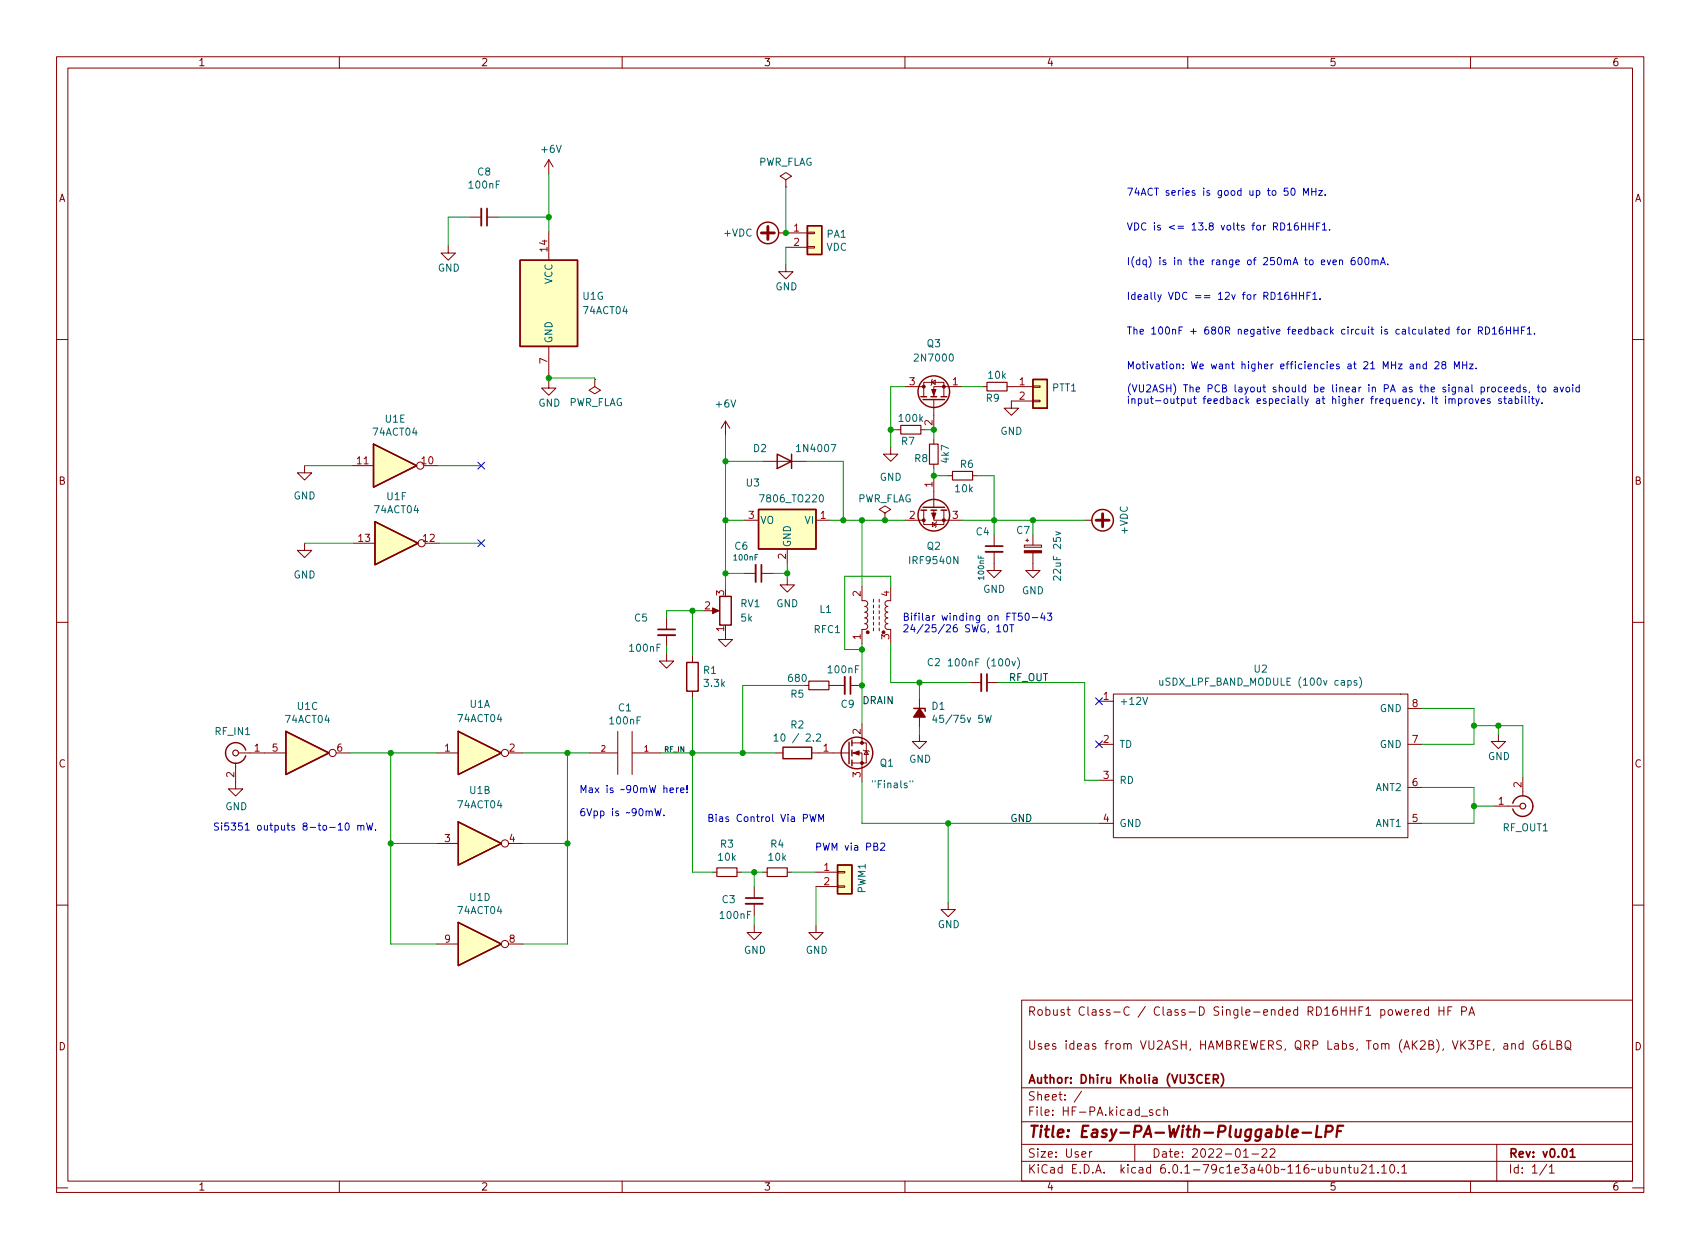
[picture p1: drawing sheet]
<svg xmlns="http://www.w3.org/2000/svg" width="301mm" height="221mm" viewBox="0 0 301 221" stroke-linecap="round" stroke-linejoin="round" font-family="sans-serif">
<g fill="none" stroke="#840000" stroke-width=".18">
<path d="M10 10h280.6v200.8h-280.6zM12 12h276.6v196.8h-276.6zM60 10v2M110 10v2M160 10v2M210 10v2M260 10v2M83.1 38.4h2M86.1 38.4h2M97 28.2l-.7 1.3M97 28.2v2.6M97 28.2l.8 1.3"/>
<path d="M138.9 31.8l1.1-.6-1.1-.7-1 .7 1 .6v1.3M138.9 33.1h.1M79.2 43.5v1.2h1.3l-1.3 1.3-1.2-1.3h1.2M97 40.9v5.1M137.7 41.2h5M138.9 46.8v1.2h1.3l-1.3 1.3-1.2-1.3h1.2M138.9 43.7h3.8M142.7 43.6h1.3v.3h-1.3zM142.7 41.1h1.3v.2h-1.3zM10 60h2M97 67.3v1.3h1.3l-1.3 1.3-1.2-1.3h1.2M97 61.3v5"/>
<path d="M105.2 67.1v1.3l1 .6-1 .6-1.1-.6 1.1-.6M105.2 67.1h.1M128.3 74.5l-.8 1.2M128.3 74.5v2.5M128.3 74.5l.7 1.2M157.5 79v1.3h1.2l-1.2 1.3-1.3-1.3h1.3M158.5 76h.8M160 68.4h3.3M162.8 76h.8M163.3 70.1v-2.5h3.6v2.5M164.7 67.6l.7-.4v.8zM164.8 67.1l-.1 .1v.8l-.1 .1"/>
<path d="M165.1 70.6v5.4M165.1 77.8v.7M170.2 68.4h-5.1v1.7M173.7 68.4h.8M178.1 68.4h4.5M182.6 70.8h1.3v.2h-1.3zM182.6 68.2h1.3v.3h-1.3zM182.6 70.9h-3.8v1.3h1.3l-1.3 1.2-1.3-1.2h1.3M288.6 60h2M53.8 96v1.3h1.3l-1.3 1.3-1.2-1.3h1.2M53.8 82.3v1.3h1.3l-1.3 1.3-1.2-1.3h1.2M62.2 82.3h3.8"/>
<path d="M62.5 96h3.8M74.9 82.3h2.6M75.2 96h2.5M131.6 92h2.5M134.9 81.6h7.6M139.2 97.1v2.5M144.3 92h2.5M156.5 90.7l1-.6-1-.7-1.1 .7 1.1 .6v1.3M156.5 92h.1M160 92h3.3M163.3 90.2v2.5h3.6v-2.5M164.8 92.4l.7 .3-.7 .4z"/>
<path d="M165.1 90.2v1.8h5.1M165.1 82.1v.7M165.1 84.4v5.3M165.6 92.2l-.1 .2v.7l-.1 .2M167.6 84.1h.8M172 84.1h.7M175.8 97.6v3.3h1.2l-1.2 1.2-1.3-1.2h1.3M175.8 94.5v2.1M181.1 96.4h3v.4h-3zM181.4 95.5h.5M181.6 95.3v.5M182.6 97.8v3.1h1.3l-1.3 1.2-1.2-1.2h1.2"/>
<path d="M182.6 94.5v1.9M191.8 92h1.2M10 110h2M117.9 115.6v1.3h1.2l-1.2 1.2-1.3-1.2h1.3M117.9 109.3v2M117.9 112.3v2M122.4 115.9v1.2M125.7 108h1M128.3 111.8v1.3h1.2l-1.2 1.2-1.3-1.2h1.3M131.6 101.4h2M134.6 101.4h2.1M139.2 102.1v1.3h1.3l-1.3 1.3-1.3-1.3h1.3"/>
<path d="M152.4 103.7v2.5l.7 .1 .3 .4-.1 .4-.4 .1 .3 .1 .2 .3-.1 .5-.4 .1 .4 .3 .1 .4-.2 .2-.3 .2 .4 .1 .1 .5-.2 .3-.3 .1 .4 .2 .1 .4-.3 .3-.7 .1v2.5M154.4 106v.5M154.4 107v.5M154.4 108v.5M154.4 109v.5M154.4 110v.5M154.4 111v.5M155.4 106v.5M155.4 107v.5M155.4 108v.5M155.4 109v.5M155.4 110v.5"/>
<path d="M155.4 111v.5M157.5 103.7v2.5l-.7 .1-.3 .4 .1 .4 .4 .1-.4 .1-.1 .3 .1 .5 .4 .1-.4 .2-.1 .3 .1 .4 .4 .2-.4 .1-.1 .2 .1 .5 .4 .2-.4 .2-.1 .4 .3 .4h.7v2.5M288.6 110h2M41.7 134.9v4.6h1.2l-1.2 1.3-1.3-1.3h1.3M42.2 133.1h8.3M59.4 133.1h2.6M77.2 133.1h3.8M89.9 133.1h2.6M104.1 133.1h5.1M109.2 129.3v7.6M111.8 133.1h5M111.8 129.3v7.6"/>
<path d="M122.4 122.2v1.3M137.2 133.1h1.2M142.2 121.2h.8M143.5 133.1h6.6M146.6 121.2h2.8M150.4 121.2h2M150.6 133.1h1.8v5.1M150.6 131.4h2.6v3.5h-2.6M152.4 128.1v3.3M152.7 132.6l.1 .2h.7l.2 .1M153.2 132.8l.3 .6h-.7zM162.6 129.8v1.3h1.2l-1.2 1.3-1.3-1.3h1.3"/>
<path d="M162.6 123.5v5.1M171.4 120.7h2.1M174.5 120.7h2M194.3 124h2.5M194.3 131.6h2.5M194.3 138h2.5M196.8 122.7h52.1v25.4h-52.1zM248.9 131.6h2.6M248.9 139.2h2.6M248.9 125.3h2.6M264.9 129.8v1.3h1.3l-1.3 1.3-1.2-1.3h1.2M269.2 137.5v3.3"/>
<path d="M77.2 149.1h3.8M89.9 149.1h2.6M126 154.2h.7M130.3 154.2h.8M133.3 156.8v2M133.3 159.8v2M134.9 154.2h.7M139.2 154.2h.8M144.3 154.2h3.8M144.3 156.8h3.8M148.1 156.6h1.3v.3h-1.3zM148.1 154.1h1.3v.2h-1.3z"/>
<path d="M167.6 159.5v1.3h1.3l-1.3 1.3-1.2-1.3h1.2M194.3 145.6h2.5M248.9 145.6h2.6M264.2 142.5h4.5M10 160h2M77.2 166.9h3.8M89.9 166.9h2.6M133.3 163.6v1.3h1.3l-1.3 1.3-1.2-1.3h1.2M144.3 163.6v1.3h1.2l-1.2 1.3-1.3-1.3h1.3M180.6 176.8h108v32h-108zM245.6 178.6l.3-.1 .3 .3v.4l-.3 .3-.3-.1-.2-.2v-.4zM246.7 178.5l.3 1 .3-.7 .3 .7 .3-1"/>
<path d="M248.4 179l.7-.1-.1-.3-.4-.1-.2 .2v.7h.6M249.7 178.5v1M250.1 178.5l-.2 .1-.2 .2M250.6 179l.7-.1-.1-.3-.4-.1-.2 .2v.7h.6M252.6 178.6l-.5-.1-.2 .3v.4l.1 .2h.6M252.6 178v1.5M254.4 178v1.5M254.4 178.7h.9M255.3 178v1.5M256 178.7h.5M256.7 178h-.7v1.5M258.4 178.8l.7-.1 .2-.2-.1-.3-.2-.2h-.6v1.5"/>
<path d="M259.7 179.5l.5-1.5 .5 1.5M259.9 179.1h.7M288.6 160h2M180.6 198.3h108M180.6 192.3h108M191.2 192.9l-1.3 2M201.8 197.4h1.1M203.8 196.3l-.4-.1-.2 .2 .1 .2 .5 .2v.3h-.6M205.1 196.3l-.4-.1-.3 .3v.4l.2 .2h.5M205.8 196.4l.2-.2 .4 .1v.9M205.8 195.7v1.5M265.9 184.6h.6l.1 .9"/>
<path d="M266.6 184.9h-.5a.29 .29 0 0 0-.3 .3 .29 .29 0 0 0 .3 .3l.5-.1M267.3 184.7l.2-.2 .4 .1v.9M267.3 184.5v1M269.3 184.6l-.4-.1-.3 .3v.4l.1 .2h.6M269.3 184v1.5M271.9 184.1a.74 .74 0 0 0-.9 .5 .74 .74 0 0 0 .6 .9l.4-.1v-.5h-.3M273.3 184a.6 .6 0 0 0-.7 .7v.5l.1 .2 .4 .1 .3-.1v-.5l-.1-.2-.4-.1-.3 .3M274.1 184v1.5h.7M275.3 184.7h.6l.2-.3-.2-.3-.6-.1v1.5h.6l.2-.3a.39 .39 0 0 0-.3-.5M276.8 184.2a.5 .5 0 0 1 .6-.2 .5 .5 0 0 1 .3 .5v.5a.5 .5 0 0 1-.5 .5 .5 .5 0 0 1-.5-.5zM277 185.2h.3l.5 .5M10 210h2"/>
<path d="M60 208.8v2M110 208.8v2M160 208.8v2M180.6 205.3h108M180.6 202.3h108M192.6 203.6v1M193.1 203.6l-.3 .1-.2 .2M200.6 202.3v3M210 208.8v2M219.9 204.6h.8M221.4 204h1.1M223.1 203.3l.6-.2 .2 .2 .1 .2-.9 1.1h.9"/>
<path d="M224.6 203.3l.5-.2 .3 .2v.2l-.9 1.1h.9M237.2 206.6l.2-.2 .4 .1 .1 .9M237.2 206.4v1M238.4 206.4h.5M238.6 205.9v1.3l.3 .2M239.4 206.4l.1 .9 .4 .1 .2-.1M240.1 206.4v1M240.7 206.1l.6-.2 .2 .2 .1 .2-1 1.1h1M242.1 206.3l.5-.4v1.5M242.1 207.4h.9M243.6 207.3v.1M244.3 206.3l.4-.4v1.5"/>
<path d="M244.3 207.4h.8M245.9 206l.2-.1a.81 .81 0 0 1 .6 .6 .81 .81 0 0 1-.3 .8l-.2 .1a.81 .81 0 0 1-.6-.6 .81 .81 0 0 1 .3-.8zM247.2 207.3v.1M247.9 206.3l.4-.4v1.5M247.9 207.4h.8M260 208.8v2M264.6 202.3v6.5M273.5 205.8l-1.3 2M273.9 206.3l.5-.4v1.5M273.9 207.4h.9M288.6 210h2"/>
<circle cx="74.3" cy="82.3" r=".63"/>
<circle cx="74.5" cy="96" r=".63"/>
<circle cx="58.8" cy="133.1" r=".63"/>
<circle cx="89.3" cy="133.1" r=".63"/>
<circle cx="89.3" cy="149.1" r=".63"/>
<circle cx="89.3" cy="166.9" r=".63"/>
</g>
<g fill="none" stroke="#840000" stroke-width=".3">
<path d="M86.1 36.9v3M134.6 99.9v3M174.2 96.6h3.1M116.3 111.3h3.1M150.4 119.7v3M174.5 119.2v3M131.8 158.8h3.1M213.2 190.7h.5M213.9 190h-.7v1.5h.7M214.5 190.8l.8-.1 .1-.2-.1-.3-.2-.2h-.6v1.5M214.9 190.8l.5 .7M215.9 189.8a1.72 1.72 0 0 1 0 2.3"/>
<path d="M277.6 203.5l.4-.4v1.5M277.6 204.6h.9"/>
</g>
<path d="M232.9 199l-.2 2h.9M236.4 200h.7M237.5 199h-1l-.2 2M228.5 200.4l.9-.2v-.4l-.6-.1-.3 .3v.9l.2 .1 .6-.1M230.3 200.3h1.5M234.4 200.1h.8a.55 .55 0 0 0 .4-.5 .55 .55 0 0 0-.3-.6h-.8l-.2 2" fill="none" stroke="#840000" stroke-width=".4"/>
<g fill="none" stroke="#006464" stroke-width=".18">
<path d="M186.7 94l.8 .3-.8 .3M167.7 116.8l.3-.3v1.3M167.7 117.8h.7M179.9 116.3a1.46 1.46 0 0 1 0 1.9M240.4 119.7a1.46 1.46 0 0 1 0 1.9M136.9 130.1l.3-.3v1.2M136.9 131h.7M144.4 129.9l.4-.1 .3 .3-.8 .9h.8M160.9 138v.3M161.4 138v.3M165.2 126.4l-.3 .9h.8M174.2 126.5l.3 1.2 .2-.9 .3 .9 .3-1.2"/>
<path d="M202.1 123.3l.4 1.3 .4-1.3M205 120.3l.1 .8 .3 .1 .2-.2M239.9 120.4l-.3-.1-.2 .2 .1 .2 .4 .1v.3h-.5"/>
</g>
<g fill="none" stroke="#840000" stroke-width=".2">
<path d="M159.3 75.2h3.5v1.5h-3.5zM164.3 78.5h1.6v3.6h-1.6zM174.5 67.6h3.6v1.5h-3.6zM168.4 83.3h3.6v1.6h-3.6zM143 120.4h3.6v1.6h-3.6zM126.7 153.5h3.6v1.5h-3.6zM135.6 153.5h3.6v1.5h-3.6z"/>
<circle cx="41.7" cy="133.1" r=".51"/>
<circle cx="269.2" cy="142.5" r=".51"/>
</g>
<g fill="none" stroke="#840000" stroke-width=".25">
<path d="M142.7 39.9h2.6v5.1h-2.6zM91.9 46h10.2v15.3h-10.2zM66 78.5l7.7 3.8-7.7 3.8zM162.8 70.1h1M163.2 70.6h3.8M164.6 70.1h1M166.4 70.1h1M182.6 67.1h2.6v5.1h-2.6zM66.3 92.2l7.6 3.8-7.6 3.9zM134.1 90.1h10.2v7h-10.2zM137.4 80.3l2.6 1.3-2.6 1.2zM140 80.3v2.5"/>
<path d="M162.8 90.2h1M163.2 89.7h3.8M164.6 90.2h1M166.4 90.2h1M121.4 117.1h2v5.1h-2zM127.3 105.4h2v5.1h-2zM43.4 132.6a1.81 1.81 0 0 0-2.8-.9 1.81 1.81 0 0 0 0 2.9 1.81 1.81 0 0 0 2.8-1M50.5 129.3l7.7 3.8-7.7 3.8zM81 129.3l7.6 3.8-7.6 3.8zM138.4 132.1h5.1v2h-5.1zM150.1 131.2v3.8M150.6 130.8v1.1"/>
<path d="M150.6 132.6v1M150.6 134.4v1M161.5 125.3h2.1v.5M81 145.3l7.6 3.8-7.6 3.8zM148.1 152.9h2.5v5.1h-2.5zM267.5 142a1.81 1.81 0 0 1 2.8-.9 1.81 1.81 0 0 1 0 2.9 1.81 1.81 0 0 1-2.8-1M81 163.1l7.6 3.8-7.6 3.8z"/>
<circle cx="135.8" cy="41.2" r="1.9"/>
<circle cx="165.1" cy="69.3" r="2.79"/>
<circle cx="165.1" cy="91.1" r="2.79"/>
<circle cx="194.9" cy="92" r="1.9"/>
<circle cx="151.5" cy="133.1" r="2.79"/>
</g>
<g fill="#840000" stroke="#840000" stroke-width=".18">
<path d="M164.7 90.7h.8l-.4 1z"/>
<path d="M181.1 97.4h3v.4h-3z"/>
<path d="M164.7 68.9h.8l-.4 1z"/>
<path d="M150.9 133.1l1-.3v.7z"/>
<path d="M126 107.5l1.1 .5-1.1 .5z"/>
<circle cx="166.9" cy="92" r=".25"/>
<circle cx="163.3" cy="92" r=".25"/>
<circle cx="153.4" cy="111.8" r=".25"/>
<circle cx="166.9" cy="68.4" r=".25"/>
<circle cx="163.3" cy="68.4" r=".25"/>
<circle cx="152.4" cy="134.9" r=".25"/>
<circle cx="152.4" cy="131.4" r=".25"/>
</g>
<g fill="#ffffc2" stroke="#ffffc2" stroke-width=".18">
<path d="M81 129.3l7.6 3.8-7.6 3.8z"/>
<path d="M81 145.3l7.6 3.8-7.6 3.8z"/>
<path d="M81 163.1l7.6 3.8-7.6 3.8z"/>
<path d="M182.6 67.1h2.6v5.1h-2.6z"/>
<path d="M50.5 129.3l7.7 3.8-7.7 3.8z"/>
<path d="M148.1 152.9h2.5v5.1h-2.5z"/>
<path d="M142.7 39.9h2.6v5.1h-2.6z"/>
<path d="M134.1 90.1h10.2v7h-10.2z"/>
<path d="M91.9 46h10.2v15.3h-10.2z"/>
<path d="M66 78.5l7.7 3.8-7.7 3.8z"/>
<path d="M66.3 92.2l7.6 3.8-7.6 3.9z"/>
</g>
<path d="M85.1 36.9v3M133.6 99.9v3M174.2 97.6h3.1M116.3 112.3h3.1M149.4 119.7v3M173.5 119.2v3M131.8 159.8h3.1" fill="none" stroke="#840000" stroke-width=".33"/>
<path d="M162.6 125.3l1 1.5h-2.1z" fill="#840000" stroke="#840000" stroke-width=".25"/>
<path d="M134.6 41.2h2.3M135.8 40v2.3M193.8 92h2.3M194.9 90.8v2.3" fill="none" stroke="#840000" stroke-width=".51"/>
<g fill="none" stroke="#0000c2" stroke-width=".18">
<path d="M228.4 33.4l.1-.1a.68 .68 0 0 1 .5 .6 .68 .68 0 0 1-.5 .6l-.1-.1-.2-.3zM229.5 39.4l-.4 .1a.86 .86 0 0 0 0 1.2l.4-.1 .1-.5-.3-.2h-.2l-.3 .2M230.1 39.4v1.3M230.5 34.5v-1.2l.4 .9 .4-.9v1.2M230.8 39.4v1.3M231.4 39.4v1.3M231.9 33.3v1.2M231.9 33.9h.8M232.2 39.4v1.3M232.7 33.3v1.2M233.1 33.7h.7l-.7 .8h.7M233.4 39.4h-.6v1.3"/>
<path d="M233.8 39.8l.4-.4v1.3M234.3 34.4v.1M227.8 51.7h-.4a.86 .86 0 0 0 0 1.2l.4-.1 .1-.4-.3-.2h-.2l-.2 .2M228.4 51.7v1.2M228.4 52.3h.7M229.1 51.7v1.2M229.8 52.3h.7M229.8 51.7v1.2M230.1 40h.7M230.5 51.7v1.2M231.1 52.3h.4M231.4 40h.8"/>
<path d="M231.7 51.7h-.6v1.2M232.1 52l.4-.3v1.2M232.1 52.9h.7M232.8 40h.4M233.4 52.8v.1M233.8 40.7h.7M235.1 40.6v.1M235.7 46.4l.6-.1-.1-.3h-.3l-.2 .1v.6h.5M236.8 46.1l.2-.1h.3l.1 .8M236.8 46v.8M239.5 45.5l-.4 .1a.85 .85 0 0 0 0 1.2l.4-.1 .1-.4-.2-.3h-.3l-.2 .3M240.2 45.7l.2-.2a.68 .68 0 0 1 .4 .7 .68 .68 0 0 1-.4 .6l-.2-.1-.1-.4z"/>
<path d="M241.4 45.7l.2-.2a.68 .68 0 0 1 .4 .7 .68 .68 0 0 1-.4 .6l-.2-.1-.1-.4zM242.6 46.1l.2-.1h.3v.8M242.6 46v.8M243.1 46.1l.2-.1h.3l.1 .8M244.1 46.8l.4-1.3 .4 1.3M244.2 46.4h.6M245.4 46.7v.1M257.6 58.2h.5M258.1 57.8l-.3 .2v1.1M258.5 58.4l.2-.2 .3 .2 .1 .4-.1 .2-.3 .1-.2-.1zM259.6 58.2v.9M260 58.2l-.4 .3"/>
<path d="M261.4 58.5l.6-.1 .1-.2-.1-.3-.6-.1v1.3M261.7 58.5l.4 .6M262.7 57.8a.64 .64 0 0 1 .7 .6 .64 .64 0 0 1-.7 .7zM263.9 58.2l.3-.4v1.3M263.9 59.1h.7M265.7 57.8l-.4 .1a.86 .86 0 0 0 0 1.2l.4-.1 .1-.5-.2-.2-.4 .1-.1 .1M266.3 57.8v1.3M266.3 58.4h.8M267.1 57.8v1.3M267.7 58.4h.7M267.7 57.8v1.3M268.4 57.8v1.3"/>
<path d="M269 58.4h.4M269.6 57.8h-.6v1.3M270 58.2l.4-.4v1.3M270 59.1h.8M271.3 59v.1M249.3 64.4h.5l.1 .8M249.9 64.7h-.4l-.2 .2 .2 .3 .4-.1M250.5 64.5l.2-.1h.3v.8M250.5 64.4v.8M252.2 64.4h-.4l-.2 .2 .1 .5h.5M252.2 63.9v1.3M253.7 64.1l.5-.2 .2 .4-.8 .9h.8"/>
<path d="M255.2 64.5l-.3-.3 .1-.1 .2-.2 .3 .1 .1 .2v.2l-.6 .1-.1 .2 .1 .4 .2 .1 .3-.1 .1-.1v-.3l-.2-.2M256.7 70.7l.2-.2 .3 .1 .1 .7M257.1 65.2v-1.3l.5 .9 .4-.9v1.3M257.9 70.6l.3-.1 .3 .2-.1 .6h-.5M257.9 70.5v1.3M258.6 63.9v1.3M258.6 64.5h.7M259 70.5v.8M259.3 63.9v1.3M259.4 70.5l-.4 .2M259.8 64.4h.7l-.7 .8h.7M259.8 70.6l.2-.1 .4 .1v.5l-.1 .2h-.3l-.2-.1z"/>
<path d="M260.8 70.5l.3 .8 .3-.8M261 65.1v.1M261.9 70.9l.6-.1-.1-.2-.4-.1-.1 .2v.6h.5M263.4 70.6l-.3-.1-.1 .2v.2l.4 .1v.3h-.4M263.9 68.5h.3l.2 .2v.4l-.2 .2-.3-.1-.2-.1zM265.4 70.6l-.3-.1-.2 .2 .1 .2 .4 .1v.3h-.5M265.5 68.5h-.4l-.2 .2 .1 .5h.5M265.9 70.5h.4M266 68.9l.6-.1-.1-.3h-.3l-.2 .1v.6h.5M266 70.1v1.1l.3 .1M266.8 70.6h.4l.1 .7M267.1 68.9l.6-.1-.1-.3h-.4l-.1 .1v.6h.5"/>
<path d="M267.3 70.8l-.4 .1-.2 .1 .2 .3h.4M267.9 70.6l.4-.1 .2 .2-.1 .6h-.5M267.9 70.1v1.2M268.8 68.5h-.4l-.2 .2 .1 .5h.5M268.8 68v1.3M269.1 70.1v.1M269.1 70.5v.8M269.7 70.1v1.1l.1 .1M269.8 68.5h-.3l-.2 .1 .1 .2 .4 .1v.3h-.5M270.3 70.1v.1M270.3 70.5v.8M270.5 69.2l-.2 .3"/>
<path d="M270.8 70.5h.4M270.9 70.1v1.1l.3 .1M271.5 70.5l.3 .8M271.8 68.5h.5M272 68v1.1l.3 .2M272.1 70.5l-.4 1.1-.2 .2M272.6 71.2v.1M272.8 68.5h.3l.2 .2v.4l-.2 .2-.3-.1-.2-.1zM274.8 68.5h.5l.1 .8M275.4 68.8h-.5l-.2 .2 .2 .3 .5-.1M275.8 68.5l.3 .8 .3-.8M276.9 68.6l.2-.1 .4 .1v.5l-.1 .1-.3 .1-.2-.1z"/>
<path d="M278.1 68v.2M278.1 68.5v.8M279.2 68.5h-.3l-.3 .2 .1 .5h.5M279.2 68v1.3M176.2 110.8l.4-.3v1.2M176.2 111.7h.7M177.5 110.6l.2-.1a.68 .68 0 0 1 .5 .6 .68 .68 0 0 1-.5 .6l-.2-.1-.1-.4zM178.9 110.5v1.2M180.7 108.4h-.6l-.1 .6 .2-.1 .4 .1 .2 .1-.1 .5-.2 .1-.5-.1M181.4 108.5l.1-.1a.68 .68 0 0 1 .5 .7 .68 .68 0 0 1-.5 .6l-.1-.1-.2-.4zM182.5 109.2h1M184.3 108.4l-.3 .9h.8"/>
<path d="M184.6 108.8v.9M185.2 108.4h.8l-.5 .5 .4 .1v.6l-.2 .1-.5-.1M119.6 139.3v.9M120 139.3l-.4 .2M120.3 139.7l.6-.1v-.2l-.4-.1-.2 .2 .1 .6h.5M121.5 138.9v.8M59.8 145.9l.4-.4v1.3M59.8 146.8h.7M61.1 145.6l.2-.1a.68 .68 0 0 1 .5 .6 .68 .68 0 0 1-.5 .7l-.2-.1-.1-.4zM63.2 146.1l.2-.2 .3 .1 .1 .8M63.2 145.9v.9M63.8 146.1l.2-.2 .3 .1v.8"/>
<path d="M64.8 145.5l.3 1.3 .3-.9 .2 .9 .3-1.3M66.4 146.7v.1M115.8 143l.3 1.2 .2-.9 .3 .9 .3-1.2M117.4 144.1v.1M121.5 140v.2M143.2 144l.3 1.3 .2-.9 .3 .9 .3-1.3M144.8 145.3v-1.3l.4 .9 .4-.9v1.3M155.7 149.2l.5-.1 .2 .3-.8 .9h.8"/>
</g>
<g fill="none" stroke="#009600" stroke-width=".18">
<path d="M83.1 38.4h-3.9v5.1M88.1 38.4h8.9M97 30.8v10.1M138.9 33.1v8.1M138.9 43.7v3.1M97 66.3v1M97 66.8h8.2v.3M128.3 77v27.2M157.5 76h1M160 68.4h-2.5v10.6M163.6 76h1.5v1.8M170.2 68.4h3.5"/>
<path d="M53.8 96h8.7M53.8 82.3h8.4M77.5 82.3h7.6M77.7 96h7.4M128.3 92h3.3M128.3 81.6h6.6M139.2 99.6v2.5M142.5 81.6h6.6v10.4M146.8 92h13.2M152.4 92v11.7M165.1 82.8v1.6M165.1 84.1h2.5"/>
<path d="M170.2 92h21.6M172.7 84.1h3.1v10.4M182.6 92v2.5M117.9 114.3v1.3M122.4 108v7.9M124.5 108h-6.6v1.3M128.3 101.4h3.3M136.7 101.4h2.5M152.4 113.8v14.3M157.5 113.8v6.9h13.9M157.5 103.7v-1.8h-8.1v12.9h3M62 133.1h15.2"/>
<path d="M69.1 133.1v33.8h8.1M92.5 133.1h11.6M100.3 133.1v33.8h-7.8M116.8 133.1h20.4M122.4 123.5v30.7h3.6M142.2 121.2h-10.9v11.9M152.4 138.2v7.4h41.9M162.6 120.7v2.8M162.6 128.6v1.2M176.5 120.7h15.3v17.3h2.5M251.5 139.2h9.1v6.4h-9.1M251.5 125.3h9.1v6.3h-9.1"/>
<path d="M260.6 128.3h8.6v9.2M264.9 128.3v1.5M69.1 149.1h8.1M92.5 149.1h7.8M131.1 154.2h3.8M133.3 154.2v2.6M140 154.2h4.3M144.3 156.8v6.8M167.6 145.6v13.9M260.6 142.5h3.6M133.3 161.8v1.8"/>
</g>
<path d="M84.5 81.7l1.2 1.2M84.5 95.4l1.2 1.3M85.7 81.7l-1.2 1.2M85.7 95.4l-1.2 1.3M193.7 123.4l1.2 1.2M193.7 131l1.2 1.2M194.9 123.4l-1.2 1.2M194.9 131l-1.2 1.2" fill="none" stroke="#000084" stroke-width=".18"/>
<g fill="#009600" stroke="#009600" stroke-width=".18">
<circle cx="97" cy="66.8" r=".46"/>
<circle cx="149.1" cy="92" r=".46"/>
<circle cx="138.9" cy="41.2" r=".46"/>
<circle cx="97" cy="38.4" r=".46"/>
<circle cx="156.5" cy="92" r=".46"/>
<circle cx="152.4" cy="92" r=".46"/>
<circle cx="128.3" cy="92" r=".46"/>
<circle cx="128.3" cy="81.6" r=".46"/>
<circle cx="165.1" cy="76" r=".46"/>
<circle cx="182.6" cy="92" r=".46"/>
<circle cx="165.1" cy="84.1" r=".46"/>
<circle cx="175.8" cy="92" r=".46"/>
<circle cx="157.5" cy="76" r=".46"/>
<circle cx="162.6" cy="120.7" r=".46"/>
<circle cx="139.2" cy="101.4" r=".46"/>
<circle cx="152.4" cy="121.2" r=".46"/>
<circle cx="131.3" cy="133.1" r=".46"/>
<circle cx="122.4" cy="133.1" r=".46"/>
<circle cx="152.4" cy="114.8" r=".46"/>
<circle cx="69.1" cy="149.1" r=".46"/>
<circle cx="69.1" cy="133.1" r=".46"/>
<circle cx="122.4" cy="108" r=".46"/>
<circle cx="128.3" cy="101.4" r=".46"/>
<circle cx="100.3" cy="149.1" r=".46"/>
<circle cx="167.6" cy="145.6" r=".46"/>
<circle cx="260.6" cy="128.3" r=".46"/>
<circle cx="264.9" cy="128.3" r=".46"/>
<circle cx="260.6" cy="142.5" r=".46"/>
<circle cx="100.3" cy="133.1" r=".46"/>
<circle cx="133.3" cy="154.2" r=".46"/>
</g>
<text font-size="2.8" fill="#840000" x="181.6" y="201.1">Title: Easy-PA-With-Pluggable-LPF</text>
<g font-size="2.1" fill="#840000">
<text x="181.6" y="179.6">Robust Class-C / Class-D Single-ended RD16HHF1 powered HF PA</text>
<text x="181.6" y="185.6">Uses ideas from VU2ASH, HAMBREWERS, QRP Labs, Tom (AK2B), VK3PE, and G6LBQ</text>
<text x="181.6" y="191.6">Author: Dhiru Kholia (VU3CER)</text>
<text x="181.6" y="197.3">File: HF-PA.kicad_sch</text>
<text x="181.6" y="194.6">Sheet: /</text>
<text x="181.6" y="207.5">KiCad E.D.A. kicad 6.0.1-79c1e3a40b~116~ubuntu21.10.1</text>
<text x="181.6" y="204.7">Size: User</text>
<text x="203.6" y="204.7">Date: 2022-01-22</text>
<text x="266.6" y="204.7">Rev: v0.01</text>
<text x="266.6" y="207.5">Id: 1/1</text>
</g>
<g font-size="1.8" fill="#840000">
<text x="35" y="11.7">1</text>
<text x="85" y="11.7">2</text>
<text x="135" y="11.7">3</text>
<text x="185" y="11.7">4</text>
<text x="235" y="11.7">5</text>
<text x="285" y="11.7">6</text>
<text x="10.3" y="35.7">A</text>
<text x="289" y="35.7">A</text>
<text x="10.3" y="85.7">B</text>
<text x="289" y="85.7">B</text>
<text x="10.3" y="135.7">C</text>
<text x="289" y="135.7">C</text>
<text x="10.3" y="185.7">D</text>
<text x="289" y="185.7">D</text>
<text x="35" y="210.5">1</text>
<text x="85" y="210.5">2</text>
<text x="135" y="210.5">3</text>
<text x="185" y="210.5">4</text>
<text x="235" y="210.5">5</text>
<text x="285" y="210.5">6</text>
</g>
<g font-size="1.8" fill="#006464">
<text x="95.8" y="27">+6V</text>
<text x="134" y="29.3">PWR_FLAG</text>
<text x="83" y="33.3">100nF</text>
<text x="84.5" y="31">C8</text>
<text x="128.1" y="41.8">+VDC</text>
<text x="146.1" y="44.3">VDC</text>
<text x="146.2" y="42">PA1</text>
<text x="77.4" y="48">GND</text>
<text x="97.7" y="50.3" transform="rotate(-90 97.7 50.3)">VCC</text>
<text x="103" y="53">U1G</text>
<text x="137.1" y="51.3">GND</text>
<text x="103.2" y="55.5">74ACT04</text>
<text x="97.7" y="60.7" transform="rotate(-90 97.7 60.7)">GND</text>
<text x="162" y="63.9">2N7000</text>
<text x="163.9" y="61.4">Q3</text>
<text x="95.2" y="71.9">GND</text>
<text x="100.4" y="71.8">PWR_FLAG</text>
<text x="174.4" y="71">R9</text>
<text x="174.8" y="67">10k</text>
<text x="186.1" y="69.2">PTT1</text>
<text x="66.1" y="77">74ACT04</text>
<text x="68.1" y="74.7">U1E</text>
<text x="126.7" y="72">+6V</text>
<text x="159.1" y="74.6">100k</text>
<text x="176.9" y="76.9">GND</text>
<text x="133.2" y="79.9">D2</text>
<text x="141.2" y="79.9">1N4007</text>
<text x="159.4" y="78.6">R7</text>
<text x="161.7" y="81.7">R8</text>
<text x="167.8" y="81.8" transform="rotate(-90 167.8 81.8)">4k7</text>
<text x="169.8" y="82.7">R6</text>
<text x="51.9" y="88.3">GND</text>
<text x="68.4" y="88.4">U1F</text>
<text x="132" y="86">U3</text>
<text x="134.8" y="88.8">7806_TO220</text>
<text x="151.5" y="88.8">PWR_FLAG</text>
<text x="155.5" y="85">GND</text>
<text x="169" y="87">10k</text>
<text x="66.3" y="90.7">74ACT04</text>
<text x="134.4" y="92.6">VO</text>
<text x="142.3" y="92.6">VI</text>
<text x="172.6" y="94.7">C4</text>
<text x="179.8" y="94.4">C7</text>
<text x="199.4" y="94.4" transform="rotate(-90 199.4 94.4)">+VDC</text>
<text x="129.9" y="97.2">C6</text>
<text x="139.8" y="96.8" transform="rotate(-90 139.8 96.8)">GND</text>
<text x="161.1" y="99.7">IRF9540N</text>
<text x="163.9" y="97.2">Q2</text>
<text x="51.9" y="102.3">GND</text>
<text x="131" y="107.4">RV1</text>
<text x="137.2" y="107.4">GND</text>
<text x="173.8" y="104.8">GND</text>
<text x="180.7" y="105.1">GND</text>
<text x="187.6" y="102.1" transform="rotate(-90 187.6 102.1)">22uF 25v</text>
<text x="112.2" y="109.9">C5</text>
<text x="131" y="109.9">5k</text>
<text x="144" y="111.9">RFC1</text>
<text x="144.9" y="108.4">L1</text>
<text x="111.5" y="115.2">100nF</text>
<text x="124.4" y="119.1">R1</text>
<text x="146.5" y="119">100nF</text>
<text x="164" y="117.8">C2</text>
<text x="168.6" y="117.8">100nF (100v)</text>
<text x="221.8" y="118.9">U2</text>
<text x="52.6" y="125.5">U1C</text>
<text x="83.1" y="125.1">U1A</text>
<text x="109.4" y="125.8">C1</text>
<text x="124.6" y="121.4">3.3k</text>
<text x="139.5" y="120.6">680</text>
<text x="139.8" y="123.4">R5</text>
<text x="148.7" y="125.1">C9</text>
<text x="164.8" y="125.5">D1</text>
<text x="197.9" y="124.6">+12V</text>
<text x="205.9" y="121.2">uSDX_LPF_BAND_MODULE (100v caps)</text>
<text x="244" y="125.9">GND</text>
<text x="38.1" y="130">RF_IN1</text>
<text x="50.6" y="127.8">74ACT04</text>
<text x="81.1" y="127.7">74ACT04</text>
<text x="107.9" y="128.1">100nF</text>
<text x="138" y="131.1">10 / 2.2</text>
<text x="139.8" y="128.8">R2</text>
<text x="165.8" y="127.8">45/75v 5W</text>
<text x="155.6" y="135.5">Q1</text>
<text x="160.7" y="134.9">GND</text>
<text x="197.9" y="132.2">TD</text>
<text x="244" y="132.2">GND</text>
<text x="263.1" y="134.4">GND</text>
<text x="39.8" y="143.2">GND</text>
<text x="81.1" y="142.9">74ACT04</text>
<text x="83.1" y="140.4">U1B</text>
<text x="154.4" y="139.4">&quot;Finals&quot;</text>
<text x="197.9" y="138.6">RD</text>
<text x="243.3" y="139.9">ANT2</text>
<text x="127.4" y="149.9">R3</text>
<text x="136.3" y="149.9">R4</text>
<text x="197.9" y="146.2">GND</text>
<text x="243.3" y="146.2">ANT1</text>
<text x="265.7" y="147">RF_OUT1</text>
<text x="127" y="152.2">10k</text>
<text x="135.9" y="152.2">10k</text>
<text x="81.1" y="161.6">74ACT04</text>
<text x="83.1" y="159.3">U1D</text>
<text x="127.7" y="159.7">C3</text>
<text x="153" y="157.9" transform="rotate(-90 153 157.9)">PWM1</text>
<text x="127.5" y="162.5">100nF</text>
<text x="165.8" y="164.1">GND</text>
<text x="131.5" y="168.6">GND</text>
<text x="142.4" y="168.6">GND</text>
</g>
<g font-size="1.8" fill="#0000c2">
<text x="199.1" y="34.6">74ACT series is good up to 50 MHz.</text>
<text x="199.1" y="40.7">VDC is &lt;= 13.8 volts for RD16HHF1.</text>
<text x="199.1" y="46.9">I(dq) is in the range of 250mA to even 600mA.</text>
<text x="199.1" y="53">Ideally VDC == 12v for RD16HHF1.</text>
<text x="199.1" y="59.1">The 100nF + 680R negative feedback circuit is calculated for RD16HHF1.</text>
<text x="199.1" y="65.3">Motivation: We want higher efficiencies at 21 MHz and 28 MHz.</text>
<text x="199.1" y="69.4">(VU2ASH) The PCB layout should be linear in PA as the signal proceeds, to avoid</text>
<text x="199.1" y="71.4">input-output feedback especially at higher frequency. It improves stability.</text>
<text x="159.5" y="109.7">Bifilar winding on FT50-43</text>
<text x="159.5" y="111.8">24/25/26 SWG, 10T</text>
<text x="102.4" y="140.2">Max is ~90mW here!</text>
<text x="37.6" y="146.8">Si5351 outputs 8-to-10 mW.</text>
<text x="102.4" y="144.3">6Vpp is ~90mW.</text>
<text x="125" y="145.3">Bias Control Via PWM</text>
<text x="144" y="150.4">PWM via PB2</text>
</g>
<g font-size="1.8" fill="#a90000">
<text x="140.4" y="40.9">1</text>
<text x="96.8" y="44.5" transform="rotate(-90 96.8 44.5)">14</text>
<text x="140.4" y="43.5">2</text>
<text x="96.8" y="64.3" transform="rotate(-90 96.8 64.3)">7</text>
<text x="160.8" y="68.1">3</text>
<text x="168.4" y="68.1">1</text>
<text x="180.2" y="68.1">1</text>
<text x="180.2" y="70.6">2</text>
<text x="164.8" y="75.2" transform="rotate(-90 164.8 75.2)">2</text>
<text x="63.2" y="82.1">11</text>
<text x="74.6" y="82.1">10</text>
<text x="164.8" y="86.1" transform="rotate(-90 164.8 86.1)">1</text>
<text x="63.4" y="95.8">13</text>
<text x="74.8" y="95.8">12</text>
<text x="132.4" y="91.7">3</text>
<text x="145.1" y="91.7">1</text>
<text x="160.8" y="91.7">2</text>
<text x="168.4" y="91.7">3</text>
<text x="138.9" y="98.8" transform="rotate(-90 138.9 98.8)">2</text>
<text x="124.6" y="107.7">2</text>
<text x="128" y="105.3" transform="rotate(-90 128 105.3)">3</text>
<text x="152.1" y="105.4" transform="rotate(-90 152.1 105.4)">2</text>
<text x="157.2" y="105.4" transform="rotate(-90 157.2 105.4)">4</text>
<text x="128" y="111.7" transform="rotate(-90 128 111.7)">1</text>
<text x="152.1" y="113.1" transform="rotate(-90 152.1 113.1)">1</text>
<text x="157.2" y="113.1" transform="rotate(-90 157.2 113.1)">3</text>
<text x="195.1" y="123.7">1</text>
<text x="249.7" y="125">8</text>
<text x="152.1" y="129.8" transform="rotate(-90 152.1 129.8)">2</text>
<text x="195.1" y="131.4">2</text>
<text x="249.7" y="131.4">7</text>
<text x="41.4" y="137.4" transform="rotate(-90 41.4 137.4)">2</text>
<text x="45" y="132.9">1</text>
<text x="48.1" y="132.9">5</text>
<text x="59.6" y="132.9">6</text>
<text x="78.6" y="132.9">1</text>
<text x="90.1" y="132.9">2</text>
<text x="145.6" y="132.9">1</text>
<text x="152.1" y="137.4" transform="rotate(-90 152.1 137.4)">3</text>
<text x="195.1" y="137.7">3</text>
<text x="249.7" y="139">6</text>
<text x="264.9" y="142.3">1</text>
<text x="269" y="139.2" transform="rotate(-90 269 139.2)">2</text>
<text x="78.6" y="148.9">3</text>
<text x="90.1" y="148.9">4</text>
<text x="195.1" y="145.3">4</text>
<text x="249.7" y="145.3">5</text>
<text x="145.7" y="154">1</text>
<text x="145.7" y="156.5">2</text>
<text x="78.6" y="166.7">9</text>
<text x="90.1" y="166.7">8</text>
</g>
<g font-size="1.8" fill="#0f0f0f">
<text x="152.4" y="124.5">DRAIN</text>
<text x="178.3" y="120.4">RF_OUT</text>
<text x="178.6" y="145.3">GND</text>
</g>
<g font-size="1.4" fill="#006464">
<text x="129.8" y="99.1">100nF</text>
<text x="174" y="102.4" transform="rotate(-90 174 102.4)">100nF</text>
</g>
<g font-size="1.4" fill="#a90000">
<text x="106.3" y="132.9">2</text>
<text x="113.9" y="132.9">1</text>
</g>
<text font-size="1.2" fill="#0f0f0f" x="117.3" y="133">RF_IN</text>
</svg>
